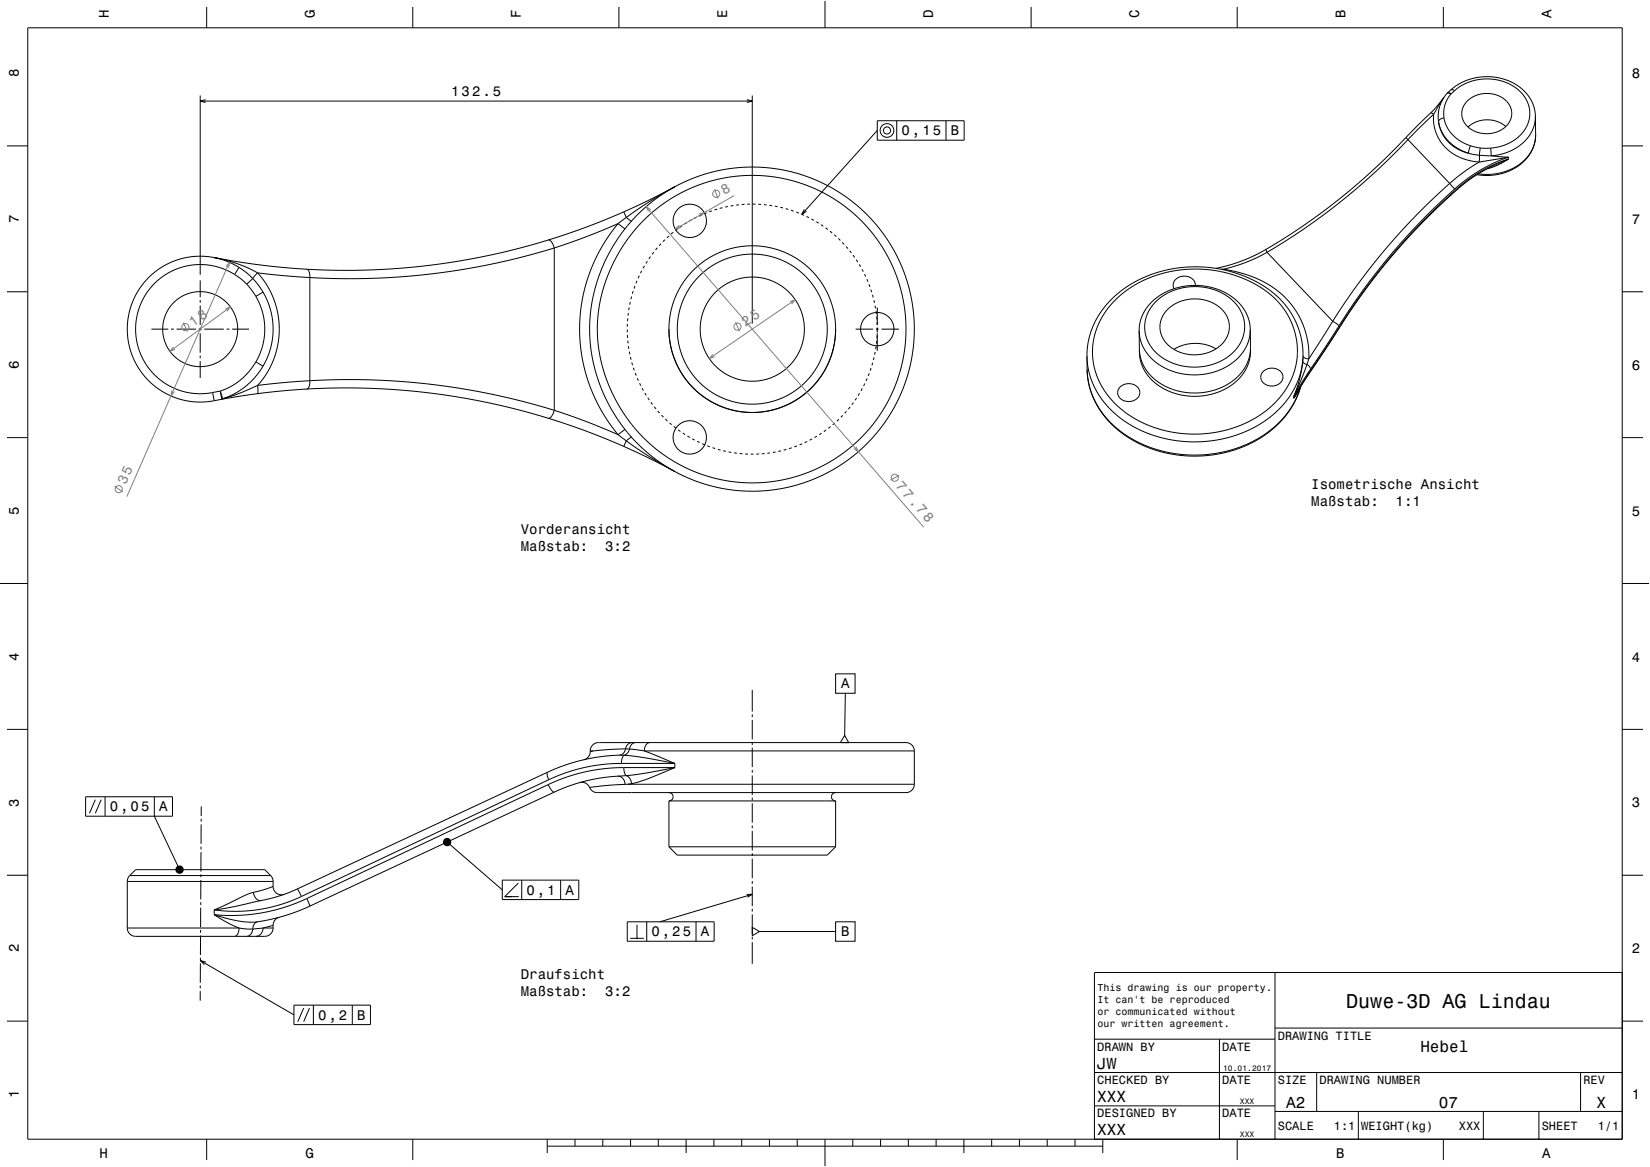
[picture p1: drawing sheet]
<svg xmlns="http://www.w3.org/2000/svg" width="594mm" height="420mm" viewBox="0 0 594 420" stroke-linecap="round" stroke-linejoin="round" font-family="sans-serif">
<g fill="none" stroke="#000" stroke-width=".36">
<path d="M10 10h574v400h-574zM74.4 2.5v7.5M148.6 2.5v7.5M222.8 2.5v7.5M297 0v10M371.2 2.5v7.5M445.4 2.5v7.5M519.6 2.5v7.5M72.1 34.4v64.5M72.1 36.4h198.7M74 35.9l-1.9 .5 1.9 .5M268.9 35.9l1.9 .5-1.9 .5"/>
<path d="M270.8 34.4v82.1M519.7 35.2l-3.6 5.9M519.8 35.1l-4.8 5.6M520.9 33.7l-1.6 2.1-1 2.4-.5 2.9 .1 2.7M520.9 33.7l.5-.2 1 .3M521.1 33.5l.6-.1 .7 .4M521.1 33.5l-.2 .2M522.3 32.4l.6-.1 .7 .3M522.3 32.4l-1.2 1.1M522.3 32.4a19.8 19.8 0 0 1 27.9 2.1l1.9 3.6 .6 3.8M522.4 33.8a10.7 10.7 0 0 0-2.6 8.6M523.6 32.6l3-2 3.3-1.4 3.9-.7h3.5l3.6 .7 3.3 1.5 2.8 2 2 2.5 1.3 2.8 .4 3-.5 3-1.3 2.8-2.2 2.4-2.8 2-3.4 1.4-3.9 .7"/>
<path d="M523.6 32.6l-1.2 1.2M528.3 36.3l2.4-1.7 3.1-.9h2.9l3.1 .9 2.3 1.5 1.6 2.3 .5 2.4-.5 2.6-.9 1.4-1.3 1.2-1.6 1-1.8 .7-3.7 .4-1.9-.3-1.8-.7-2.8-2-1-1.4-.5-1.5-.2-1.6 .3-1.4 .7-1.5zM2.5 52.5h7.5M315.8 43.5h31.3v7h-31.3zM315.8 47l-27.1 30.1M322.8 43.5v7M340.6 43.5v7M506.1 49.5l.8 .7M506.1 49.5l-11 10.9-12.6 11-12.8 9.5-13.9 8.8M506.9 50.2l-11.8 11.7-12.5 10.7-13.6 10-12.9 8.2M506.9 50.2l15 15.8M515 40.7l1.1 .4"/>
<path d="M515 40.7l-8.9 8.8M516.1 41.1a15.7 15.7 0 0 0 14 16.9l2.4 .3M516.1 41.1l-9.2 9.1M517.9 43.8l1.2 3.7 2.2 3.1 3.1 2.6 4.3 1.9M517.9 43.8a13.5 13.5 0 0 0 10.8 11.3M519.8 42.4l1 3.1 2.1 3 2.8 2.3 3.7 1.7M519.8 42.4l-1.3 .5-.6 .9M528.7 55.1l3.9 .8M529.4 52.5l3.5 .8M529.4 52.5l-.7 2.6M532.5 58.3l-5.4 3.5-5.2 4.2M532.6 55.9l-.1 2.4"/>
<path d="M532.6 55.9l4.2 .2M532.9 53.3h3.7M532.9 53.3l-.3 2.6M536.6 53.3l.2 2.8M536.8 56.1l6.2 .5M542.1 45.5l-3-1.7-3.6-.7-3.7 .6-1.9 .9-1.4 1.1M543 56.6l-5.1 2-4.9 2.6-4.8 3.2-4.5 3.6M543 56.6l-10.5 1.7M543 56.6v.6M543 57.2l-10 4.9-4.1 2.6-3.9 3.2M543 57.2l-4.9 1.9-4.4 2.2-4.7 3-4.2 3.4M543 57.2l-4.2 2.4-3.4 1.1"/>
<path d="M543 57.2l-.8 .4M552.7 41.9l-.2 2.6-1 2.7-1.4 2.2-1.9 2.1-2.2 1.6-3 1.5-3 1-3.2 .5M552.7 41.9l.1 6.6M552.8 48.5l-.4 3-1.1 2.9-2.1 2.8-2.7 2.3-3.1 1.7-3.8 1.1-3.4 .5-4-.2M552.8 48.5a14.6 14.6 0 0 1-10.7 13.5 21 21 0 0 1-10.4 .9M584 52.5h7.5M224.6 76.2l.9 2.1M225.5 78.3l-3 2.2M225.5 78.3l1.9 1.2M231.8 79.2l6-5.2 7-4.4 7.8-3.4 8.2-2.2 7.9-.8 8.8 .3 7.8 1.6 7.8 2.7 7.3 3.9 6.6 4.9 6 6 4.8 6.7 3.7 7 2.8 7.8 1.6 8.6 .2 8-1 8.4-2.2 8-3.3 7.5-4.4 7-5.3 6-6.6 5.7-7.3 4.4-7.1 3.1-8 2.1-8.2 .9-8.4-.4-7.9-1.5-7.5-2.6-7.5-4-6.9-5.1-5.8-5.8a56.4 56.4 0 0 1-13.2-42.5 57.5 57.5 0 0 1 15.9-32.3zM242.9 67.2l-9.7 5-9.7 4.5-9.3 3.8-9.8 3.6-10.5 3.3-10.2 2.8-10.2 2.2-10.8 2-11.2 1.4-10.4 1-10.5 .4-10.5 .1-10.3-.4-10.9-.9-11.4-1.5-10.4-1.8M242.9 67.2l-8.9 5.2-8.5 5.9"/>
<path d="M242.9 67.2l-1 .6M249 79.1l-.9 .5M250.7 78.2l-.9 .4M252.5 77.3l-.9 .4M254.4 76.6l-.9 .3M256.3 75.9l-1 .3M258.2 75.3l-1 .3M260.1 74.8l-1 .2M262.1 74.3l-1 .2M264 74l-1 .1M266 73.7l-1 .1M268 73.5l-1 .1"/>
<path d="M270 73.5h-1M271 73.5h1M273 73.5l1 .1M275 73.7l1 .1M277 73.9l1 .1M279 74.2l.9 .2M280.9 74.6l1 .2M282.9 75.1l.9 .3M284.8 75.7l.9 .3M286.7 76.3l.9 .4M288.5 77.1l.9 .4M289.6 75.4l-.9 1.7 1.6-1"/>
<path d="M290.3 77.9l.9 .5M292.1 78.8l.9 .5M293.9 79.8l.8 .5M521.9 66l1.8 2M521.9 66l-11.6 11-11.1 12.2-10.1 12.7-9.3 13.7M523.7 68l-11.9 11.4-10.9 12-9.7 12.4-9.1 13.4M524.8 67.7l.2 .2M524.8 67.7l-12.4 11.7-11.1 12.2-10.2 12.9-9.1 13.5M525 67.9l-11.9 11.1-11.3 12.3-10.4 13.1-9.3 13.7M77.1 92.7a50.3 50.3 0 0 1 15.6 5.5M77.1 92.7l1.1 .2M84.5 98.8l-5.2-2.5-5.4-1-5.5 .2-5.5 1.6-5 2.9-3.9 3.8-2.9 4.7-1.8 5.4-.5 5.7 1 5.7 2.3 5 3.5 4.5 2 1.9 2.7 1.8 5 2.2 5.4 1h2.8l3-.4"/>
<path d="M84.5 98.8l2.5 1.8 1.8 1.7M86.1 96.2l2.5 1.9 2.4 2.1M86.1 96.2l-2.9-1.5-2.8-1.1-3.1-.9-3.2-.4-3.5-.1-3 .4-3.2 .7-2.8 1.1-3.1 1.6-2.7 1.8-2.4 2.2-2 2.2-1.8 2.7-1.5 2.9-1.2 3.3-.7 2.6-.3 3v3.3l.3 3.2 .8 3.1 1.1 2.9 1.5 2.8 1.8 2.7 2.2 2.4 2.5 2.2 2.4 1.6 2.9 1.5 3.1 1.2 3.1 .7 3 .4h3l3.5-.5M86.1 96.2l-1.6 2.6M92.7 98.2l18.8 1.7M92.7 98.2l3.5 4.6 2.3 4.7 1.4 5 .6 5.7-.4 5.6-1.5 5.3-2.3 4.9-3.6 4.7M92.7 98.2l-1.7 2M110.4 96.9a2.63 2.63 0 0 1 1.1 3M111.5 99.9v37.1M197.4 86.4a3 3 0 0 1 2.1 2.8M199.5 89.2l-11.1 3.2-10.5 2.5-10.8 2-10.6 1.5-11 1.1-11.2 .7-11.5 .1-11.3-.4M199.5 89.2v58.5"/>
<path d="M222.5 80.5l-10.9 4.5-12.1 4.2M222.5 80.5l-2.9 3.8-2.8 4.3-2.4 4.4-2.1 5.1-1.6 5-1.1 5.1-.7 5-.2 5 .2 5.5 .7 5.2 1.2 5.1 1.4 4.5 1.9 4.7 2.5 4.7 2.8 4.5 3.1 4M222.5 80.5l2.5 1.8M225 82.3l6.2-6.7 7.1-5.6 7.8-4.4 7.7-2.9 8.3-1.9 4.2-.5 5-.2 9 .8 4.8 1 4.1 1.2 8.1 3.4 4.1 2.3 3.8 2.5 3.7 3 3.5 3.2 5.6 6.7 4.7 7.6 3.4 8.1 1.2 4 1.1 4.9 .5 4.3 .3 4.9-.7 9-1.9 8.5-3.3 8.4-2.2 4.2-2.5 3.8-2.8 3.8-3 3.3-3.5 3.3-3.5 2.8-7.3 4.7-8.3 3.7-4.3 1.3-4.8 1.1-9 .9-9-.5-8.8-1.9-8.1-3.1-7.9-4.4-7-5.6-3.2-3.1-3.1-3.6M225 82.3a57.5 57.5 0 0 0 0 72.3M230.1 99.2l-.4 .9M231 97.4l-.4 .9M232 95.7l-.5 .9M233.1 94l-.6 .8M234.2 92.3l-.6 .9M235.4 90.7l-.6 .8M236.6 89.2l-.6 .8"/>
<path d="M238 87.7l-.7 .7M239.4 86.3l-.7 .7M240.8 84.9l-.7 .7M242.4 83.6l-.8 .6M243.9 82.4l-.8 .6M245.6 81.2l-.9 .6M247.2 80.1l-.8 .6M295.6 80.9l.8 .5M297.2 82l.8 .6M298.8 83.2l.8 .6M300.3 84.5l.8 .6M301.8 85.8l.7 .7"/>
<path d="M303.2 87.2l.7 .8M304.6 88.7l.6 .8M305.9 90.2l.6 .8M307.1 91.8l.6 .8M308.2 93.5l.6 .8M309.3 95.1l.5 .9M310.3 96.9l.5 .9M311.2 98.7l.5 .9M440.4 96.9a37.1 37.1 0 0 1 24.6 12.8 29.6 29.6 0 0 1 6.2 19.5M440.4 96.9h-.8M440.4 96.9v.2M455.8 89.7l.3 1.1"/>
<path d="M455.8 89.7l-4.2 2.3-4.8 2-4.2 1.4-4.9 1.2M456.1 90.8l-7.6 3.6-8.1 2.5M456.1 90.8l23.7 24.8M2.5 105h7.5M54.5 118.5h6.1M61.6 118.5h1M63.6 118.5h7M71.6 118.5h1M72.1 100.9v6.1M72.1 108v1M72.1 110v7M72.1 118v1"/>
<path d="M72.1 120v7M73.6 118.5h7M81.6 118.5h1M83.6 118.5h6M88.8 102.3l3.3 4.4M91 100.2l3.7 4.9M91 100.2l-2.2 2.1M92.1 106.7l2.3 5.2 .6 3 .3 3.2-.2 3.2-.5 3-1.1 3.1-1.4 2.9M94.7 105.1l1.5 3.1 1.2 3.3 .7 3.4 .2 3.5-.2 3.5-.7 3.4-1.1 3.4-1.6 3.1M94.7 105.1l-2.6 1.6M225.8 118.6v1M225.9 116.6l-.1 1"/>
<path d="M226 114.6l-.1 1M226.2 112.6l-.1 1M226.5 110.6l-.2 1M226.9 108.7l-.2 .9M227.4 106.7l-.3 1M227.9 104.8l-.3 1M228.6 102.9l-.3 1M229.3 101l-.4 1M240.8 118.5l.6 5.7 1.7 5.7 2.5 4.9 3.8 4.6 4.6 3.9 5 2.7 5.7 1.8 5.7 .7 6.3-.6 5.5-1.7 4.8-2.5 4.9-3.9 3.8-4.6 2.8-5.3 1.8-5.7 .5-5.7M308 118.5h6.3M312.1 100.5l.4 .9M312.8 102.3l.4 1"/>
<path d="M313.5 104.2l.3 1M314.1 106.1l.3 1M314.6 108.1l.2 .9M315 110l.2 1M315.3 118.5h1M315.3 112l.2 1M315.6 114l.1 1M315.8 118.5v-.5v1M315.8 110.7v6.3v-1M315.8 118.7v1M315.8 120v6.3M317.3 118.5h6.3"/>
<path d="M401.5 108l3.3-2.9 3.9-2.6 4-2.1 4.8-1.7 4.6-1.1 5.4-.7h5l4.7 .4a40.9 40.9 0 0 1 23.4 11.9 25.4 25.4 0 0 1 5.5 24.1l-1.1 2.9-1.6 3.2-2.1 3-2.6 2.9-2.7 2.4-3.2 2.2-3.5 2-3.6 1.5-7.5 2.1-4 .5-4.5 .2-4.5-.2-3.9-.6-7.5-2.2-3.5-1.5-3.2-1.9-3.2-2.3-2.6-2.4-2.5-2.8-1.9-2.8-1.6-3.1-1.1-3.1-.7-3.6-.2-3.2 .3-3.4 .7-3.2 1.2-3.3 1.6-3.2 2.2-2.9zM416 108.7l2.2-1.9 2.7-1.6 2.7-1 3.1-.8 3.2-.3 3.2 .2 2.9 .6 3 1.1 2.5 1.4 2.3 1.8 1.7 1.9 1.5 2.6 .8 2.5 .3 2.4-.3 2.6-.8 2.3-1.8 2.9-2.5 2.5-3.2 2-3.3 1.4-3.9 .7-3.7 .1-4-.6-3.4-1.2-3-1.8-2.6-2.2-2-2.8-1.2-2.9-.3-3 .4-3.2 1.4-3zM420.3 111.4l3.2-2.3 4.1-1.3 4.5-.1 4 1.1 3.5 2.2 2.1 3 .7 1.7 .2 1.8-.2 1.8-.6 1.7-1.2 2-1.7 1.7-2 1.3-2.4 1-2.7 .6-2.7 .1-2.7-.4-2.5-.9-2-1.1-1.9-1.7-1.4-1.9-.8-2.1-.2-2 .3-2.2 .9-2.1zM430.3 102.7a4.1 4.1 0 0 0-6.9-2.3 2.76 2.76 0 0 0-.7 3.5M450.1 118.6l.1 6.9-.3 2.6-1.3 3.5-2.1 3-3.2 2.8-4.1 2.3-4.4 1.3-4.5 .4-4.7-.4-4.5-1.2-3.9-2.1-3.1-2.7-2.2-3-1.4-3.6-.3-2.4-.1-6.9M450.1 118.6l-.3 3.1-1.1 3.1-1.9 2.8-2.3 2.4-3.1 2.1-3.5 1.5-3.6 .9-3.9 .4-3.8-.2-3.8-.9-3.6-1.4-3.1-2-2.4-2.3-2-2.8-1.2-3-.4-3.2M450.1 118.6l-.4-3-1.2-3.1-1.9-2.8-2.4-2.4-2.9-1.9-3.5-1.5-3.9-.9-3.9-.3-4 .4-3.6 .9-3.5 1.5-3.1 2.1-2.3 2.3-1.9 2.9-1.2 3.1-.3 3.2M479.8 115.6l2.3 1.6M479.8 115.6l-8.6 13.6M482 118l.1 .1M482 118l-9.9 15M482.1 117.2l-10.3 15.7"/>
<path d="M482.1 118.1l-10.1 15.3M584 105h7.5M72.1 128v1M72.1 130v6M92.1 130.3a23.2 23.2 0 0 1-12.8 10.4M92.1 130.3l2.6 1.5M92.7 138.7v3M92.7 138.7l-6.6 2.9-5.9 1.9M94.7 131.8a26.3 26.3 0 0 1-14.5 11.7M111.5 137l12.1-.4 10.3 .1 10.7 .6 11.5 1.1 11.3 1.7 11.1 2.1 10.7 2.5 10.3 3M111.5 137l-18.8 1.7M111.5 137a2.85 2.85 0 0 1-1.1 3"/>
<path d="M225.9 120.6v1M226 122.6l.1 1M226.2 124.6l.2 1M226.6 126.5l.1 1M227 128.5l.2 1M227.4 130.4l.3 1M228 132.4l.3 .9M228.7 134.2l.3 1M229.4 136.1l.4 .9M230.2 137.9l.5 .9M231.2 139.7l.4 .9M310.4 139.8l-.5 .9"/>
<path d="M311.3 138l-.4 .9M312.2 136.2l-.4 .9M312.9 134.3l-.3 1M313.6 132.5l-.3 .9M314.2 130.5l-.3 1M314.7 128.6l-.3 1M315.1 126.7l-.2 .9M315.4 124.7l-.2 1M315.6 122.7l-.1 1M315.8 120.7l-.1 1M391.3 128.2l.3 3.2 .6 3 2.1 5.5 1.7 2.9 2 2.6 4.6 4.5 5.7 3.8 6.8 3 6.9 1.7 7.7 .6 7.5-.5 7.2-1.7 6.7-2.7 6.1-3.9 4.8-4.6 3.7-5.3 2.3-5.3 .7-3 .4-3.2M391.3 128.2l.1 4.7"/>
<path d="M391.4 132.9l.7 5.6 1.8 5.2 3.2 5.3 4.3 4.6 5.2 3.8 6.1 3.1 6.5 2 7.1 1.1 7 .1 6.6-.9 6.8-2 6.1-2.9 5.5-3.8 4.3-4.4 3.3-4.8 2.2-5.5M391.4 132.9l.4 4.7 1.4 4.8 2.2 4.3 2.6 3.7a41.2 41.2 0 0 0 33.5 13.7 40.4 40.4 0 0 0 33.6-17.7l1.6-3 1.5-4.1M403.2 139.3a4.2 4.2 0 0 1 7.1 2 4.1 4.1 0 0 1-3.9 3.2 4.1 4.1 0 0 1-4.1-3.2l.2-.9zM437.7 125.6l-3.5-1.5-3.9-.5-4.2 .6-3.5 1.5M450.2 125.7l-.2 3.1-1.1 3.3-1.7 2.9-2.5 2.5-3.2 2.3-3.5 1.5-4.1 1-3.7 .3-4-.3-3.8-.9-3.3-1.4-3.2-2.2-2.5-2.5-1.8-2.8-1.1-3.1-.3-3.2M454.8 133.7a4.2 4.2 0 0 1 7.1 2.1 4.1 4.1 0 0 1-4 3.1 4.1 4.1 0 0 1-4-3.1l.2-1.1zM467.8 139.9l-2.1 3.4M469 130.1a42.7 42.7 0 0 1-3.3 12.6M469 130.1l.4 .6 1.1 .4M469.1 128.8l-.1 1.3M469.1 128v.8M469.1 128l.5 .8 1.6 .4"/>
<path d="M469.1 128a30.3 30.3 0 0 0-19.4-27.9 46 46 0 0 0-48 6.2 28.9 28.9 0 0 0-10.4 21.9M470.5 131.1l1 .9 .3 .9M470.5 131.1l-2.2 5.8-2.6 5.8M471.2 129.2l-.7 1.9M471.8 132.9l-6.1 9.8M472 133.4l-6.3 9.9M472.1 133l-.1 .4M472.1 133l-6.4 10.3M2.5 157.5h7.5M76.5 141.3l.6 2.9M77.1 144.2l10.8-1.8 10.1-1.4 11.2-.9 10.8-.4h10.5l10.5 .4 10.4 1 10.9 1.4 10.9 1.9 10.2 2.3 9.9 2.6 10.8 3.4 10.1 3.7 9.9 4.1 8.8 4 10 5.2-8.9-5.2-8.5-5.8M77.1 144.2h.1"/>
<path d="M79.3 140.7l-2.8 .6M79.3 140.7l.5 3 .4-.2M79.3 140.7l.9 2.8M199.5 147.7a3.3 3.3 0 0 1-2.1 2.8M199.5 147.7l11.9 4.2 11.1 4.5M222.5 156.4l3 2.3M225 154.6l-2.5 1.8M225.5 158.7l-.9 2M227.4 157.4l-1.9 1.3M232.1 141.4l.6 .9M233.2 143.1l.6 .9M234.3 144.8l.6 .8"/>
<path d="M235.5 146.4l.7 .8M236.8 147.9l.7 .8M238.2 149.4l.6 .7M239.6 150.8l.7 .7M241 152.2l.8 .6M242.6 153.5l.7 .6M244.1 154.7l.9 .6M245.8 155.8l.8 .6M247.5 156.9l.8 .5M249.2 157.9l.9 .5M251 158.8l.9 .5M252.8 159.7l.9 .4"/>
<path d="M288.7 159.7l-.9 .4M290.6 158.9l-.9 .4M292.3 158l-.8 .4M294.1 157l-.9 .5M295.8 155.9l-.9 .6M297.4 154.8l-.8 .5M299 153.5l-.8 .7M300.5 152.3l-.7 .6M302 150.9l-.7 .7M303.4 149.5l-.7 .7M304.8 148l-.7 .8M306 146.5l-.6 .7"/>
<path d="M307.2 144.9l-.6 .8M308.4 143.2l-.6 .9M309.4 141.5l-.5 .9M465.7 142.7v.6M584 157.5h7.5M254.6 160.4l1 .4M256.5 161.1l1 .3M258.4 161.7l1 .3M260.4 162.2l.9 .2M262.3 162.6l1 .2M264.3 163l1 .1M266.3 163.2l1 .1"/>
<path d="M268.3 163.4h1M270.3 163.5h1M273.3 163.4h-1M275.3 163.2l-1 .1M277.2 163l-1 .1M279.2 162.7l-1 .1M281.2 162.2l-1 .3M283.1 161.7l-1 .3M285 161.2l-.9 .3M286.9 160.5l-.9 .3M0 210h10M584 210h10"/>
<path d="M270.8 248.3v7.8M270.8 257.1v1M270.8 259.1v7M300.8 242.5h7v7h-7zM304.3 249.5l-.2 15.2M2.5 262.5h7.5M197.1 277.9a3.1 3.1 0 0 0 .4 2.7M197.1 277.9l-90.1 42M212.5 270.5a3 3 0 0 1-2.3 2.9M212.5 270.3a3 3 0 0 1 3-3h110.7a3 3 0 0 1 3 3M212.5 270.3v.2M212.5 270.3h1.1"/>
<path d="M213.6 270.3l-1.1 .2M222.5 279.3l-6.2 .7-5.7 1.1-5.5 1.7-5.6 2.3M222.5 279.3a2.75 2.75 0 0 1 2.5 3M223 271.8l-6.7 .5-6.7 1.3-6.2 1.8-6.3 2.5M223 271.8h1.7M223.7 274.8l-6.7 .3-6.7 1.1-6.7 2-6.1 2.4M223.7 274.8h19.2M224.6 276.3l-7 .3-6.9 1.2-7 2-6.3 2.6M224.6 276.3a3.8 3.8 0 0 0 .9 2.8M224.6 276.3h18.3M224.7 271.8a3.5 3.5 0 0 0-1 3M224.7 271.8l7.1 .9 11.1 2.1"/>
<path d="M225.2 269.5l-11.6 .8M225.2 269.5a2.51 2.51 0 0 1-2.2 2.3M225.2 269.5l1.4 .1M225.5 279.1l-3 .2M225.5 279.1a3.2 3.2 0 0 1 1.9 2.9M226.6 269.6l-.7 1.4-1.2 .8M226.6 269.6l5.3 .7M227.5 267.3a2.55 2.55 0 0 0-2.3 2.2M228.8 267.3a2.48 2.48 0 0 0-2.2 2.3M231.9 270.3l11 4.5M231.9 270.3h97.3M233.9 267.3a2.63 2.63 0 0 0-2 3"/>
<path d="M242.9 276.3l-9.9 1.8-7.5 1M242.9 276.3a74.8 74.8 0 0 1-15.5 5.7M242.9 274.8v1.5M270.8 267.1v1M270.8 269.1v7M270.8 277.1v1M270.8 279.1v7M304.1 264.7l1.4 2.6-3-.1zM329.2 270.3v12M584 262.5h7.5M30.8 286.8h31.3v7h-31.3zM34.3 287.8l-2.1 4.9"/>
<path d="M36.4 287.8l-2.1 4.9M37.8 286.8v7M55.6 286.8v7l9 19.2M72.4 296.7v7M72.4 294.7v1M72.4 290.2v3.5M197.4 282.4l.4 .9a2.74 2.74 0 0 0 1.7 1.8M197.4 282.4l-87 41M197.5 280.6l-89 42M199.5 285.1l-88 41M208.7 281.7a2.99 2.99 0 0 1 3.6 1.7M225 282.3l-5.4 .3-7.3 .8"/>
<path d="M225.9 282.3h-.9M225.9 282.3h103.3M227.4 282l-1.5 .3M240.8 285.3a1.5 1.5 0 0 1 1.5 1.5 1.5 1.5 0 0 1-1.5 1.5M240.8 288.3h60M240.8 288.3v16.5M270.8 287.1v1M270.8 289.1v7M270.8 297.1v1M270.8 299.1v7M300.8 285.3a1.5 1.5 0 0 0-1.5 1.5 1.5 1.5 0 0 0 1.5 1.5M300.8 288.3v16.5"/>
<path d="M329.2 282.3a3 3 0 0 1-3 3h-111.2l-1.7-.6-1-1.3M2.5 315h7.5M45.8 317.2v16.8M45.8 317.2h52.5M46.7 315.1l-.7 1.1-.2 1M46.7 315.1l2.1-2.1h46.5l2.1 2.1M46.7 315.1h50.7M72.3 316.7v7M72.3 314.7v1M72.4 306.7l-.1 7M72.4 304.7v1M97.4 315.1l.7 .9 .2 1.2"/>
<path d="M98.3 319l-7.1 2.2M98.3 319a3 3 0 0 0 4 2.9M98.3 317.2v1.8M107 319.9l1.5 2.7M107 319.9l-6 2.4-7 1.8M161 303.1l19.8 17.2M180.8 316.8h27.6v7h-27.6zM186.6 317.8l-4.9 4.9h2.4M187.8 316.8v7M201.8 316.8v7M240.8 304.8l3 3h54l3-3M240.8 304.8h60"/>
<path d="M270.8 307.1v1M270.8 309.1v7M270.8 317.1v1M270.8 319.1v7M584 315h7.5M45.8 334a3 3 0 0 0 3 3h46.5a3 3 0 0 0 3-3M45.8 334h40.3M72.2 336.7v7M72.2 334.7v1M72.2 326.7v7M72.3 324.7v1M77.1 329.2a34.4 34.4 0 0 0 15.6 2.6"/>
<path d="M77.1 329.2l5.3 3.2 3.7 1.6M77.1 327.5v1.7M78.3 327l.1 .3M78.3 329.6l-.1 .3M86.1 334l4.9 .4M86.1 334a2.72 2.72 0 0 1-1.6 3M91 334.4a2.59 2.59 0 0 1-2.2 2.6M91.2 321.1l-2.6 1-11.5 5.4M91.2 321.1a2.83 2.83 0 0 0 2.8 3M92.7 331.8a2.44 2.44 0 0 0-1.7 2.6M94 324.1l-11 2.5-5.9 .9M94.7 334l-3.7 .4"/>
<path d="M94.7 334a2.83 2.83 0 0 1-2.6 3M94.7 334h3.6M98.3 333l-3.6 1M98.3 333v1M100.5 330.1a3 3 0 0 0-2.2 2.9M108.5 322.6l-7.6 3-7.8 1.8-8 .6-8-.5M110.4 323.4l-7.9 3.1-8.2 2-8.7 .9-8.5-.2M110.4 323.4l1.1 2.7M111.5 326.1l-4.5 1.9-5 1.7-9.3 2.1M181.9 322.7h4.9M225.8 331.8h31.3v7h-31.3zM226.9 337.7h4.9"/>
<path d="M229.3 332.8v4.9M232.8 331.8v7M250.6 331.8v7M268.8 321.9l2-.1-1.7 1.1M270.8 333.8l2.6 1.5-2.6 1.5zM270.8 327.1v1M270.8 329.1v7M270.8 337.1v1M270.8 339.1v7.8M270.8 321.8l-33.2 10M273.4 335.3h27.4M300.8 331.8h7v7h-7z"/>
<path d="M72.1 356.7v3.4M72.1 354.7v1M72.1 346.7v7M72.2 344.7l-.1 1 33.7 19.6M74.1 346.2l-2-.5 1.5 1.4M459 350v60M584 350h-190v60M2.5 367.5h7.5M105.8 361.8h27.6v7h-27.6zM109.3 362.8l-2.1 4.9M111.4 362.8l-2.1 4.9M112.8 361.8v7"/>
<path d="M126.8 361.8v7M394 374h65M439 374v36M459 370h125M584 367.5h7.5M394 398h65M394 386h190M474 386v14M569 386v14M74.4 410v7.5M148.6 410v7.5M197 412.5h200"/>
<path d="M197 410v5M207 410v2.5M217 410v2.5M227 410v2.5M237 410v2.5M247 410v5M257 410v2.5M267 410v2.5M277 410v2.5M287 410v2.5M297 410v10M307 410v2.5"/>
<path d="M317 410v2.5M327 410v2.5M337 410v2.5M347 410v5M357 410v2.5M367 410v2.5M377 410v2.5M387 410v2.5M397 410v5M445.4 410v7.5M459 400h125M489 400v10"/>
<path d="M519.6 410v7.5M534 400v10M554 400v10"/>
<circle cx="319.3" cy="47" r="2.46"/>
<circle cx="319.3" cy="47" r="1.28"/>
<circle cx="248.3" cy="79.5" r="6"/>
<circle cx="72.1" cy="118.5" r="13.5"/>
<circle cx="270.8" cy="118.5" r="30"/>
<circle cx="270.8" cy="118.5" r="18.8"/>
<circle cx="270.8" cy="118.5" r="27"/>
<circle cx="315.8" cy="118.5" r="6"/>
<circle cx="248.3" cy="157.4" r="6"/>
</g>
<path d="M0 0h594v420h-594" fill="none" stroke="#fff" stroke-width=".36"/>
<g fill="none" stroke="#808080" stroke-width=".36">
<path d="M232.6 74.4l99.9 115.3M234.3 75.5l-1.7-1.1 .9 1.8M251.6 77l1.9-.5-1.4 1.4M257.3 68.1l1.1 3.3M264.3 70.4l-21.2 12.1M81.4 96l1.2-1.6-.3 2M82.6 94.4l-36.9 84.3M244.5 81l-1.4 1.5 1.9-.6M66 116.1l1.5 3.3M81.1 111.2l1.8-.7-1.2 1.5M82.9 110.5l-21.7 15.9M264.8 115.9l1.4 3.3"/>
<path d="M284.4 108.5l1.9-.6-1.3 1.5M286.3 107.9l-31 21.1M62.4 124.9l-1.2 1.5 1.9-.7M256.6 127.5l-1.3 1.5 1.9-.6M61.8 140.5l-.3 2 1.3-1.6M41.3 175l2.9 2.1M308.1 160.8l.9 1.8-1.6-1.2M323.7 171.1l-3.1 1.7"/>
<circle cx="257.9" cy="69.8" r="1.28"/>
<circle cx="66.7" cy="117.7" r="1.28"/>
<circle cx="265.5" cy="117.6" r="1.28"/>
<circle cx="42.8" cy="176" r="1.28"/>
<circle cx="322.1" cy="172" r="1.28"/>
</g>
<g fill="#000">
<circle cx="64.6" cy="313" r="1.5"/>
<circle cx="161" cy="303.1" r="1.5"/>
</g>
<text font-size="7.2" x="484.6" y="362.6">Duwe-3D AG Lindau</text>
<g font-size="5.8">
<text x="511.3" y="378.6">Hebel</text>
<text x="395" y="384.6">JW</text>
<text x="395" y="396.6">XXX</text>
<text x="463" y="398.6">A2</text>
<text x="518" y="398.6">07</text>
<text x="574.8" y="398.6">X</text>
<text x="395" y="408.6">XXX</text>
</g>
<g font-size="5.1" fill="#808080">
<text x="69.6" y="117.8" transform="rotate(-36 69.6 117.8)">18</text>
<text x="268.4" y="117.7" transform="rotate(-34 268.4 117.7)">25</text>
<text x="45.3" y="174.7" transform="rotate(-67 45.3 174.7)">35</text>
</g>
<g font-size="5">
<text x="39.1" y="6.5" transform="rotate(-90 39.1 6.5)">H</text>
<text x="113.3" y="6.5" transform="rotate(-90 113.3 6.5)">G</text>
<text x="187.5" y="6.5" transform="rotate(-90 187.5 6.5)">F</text>
<text x="261.7" y="6.5" transform="rotate(-90 261.7 6.5)">E</text>
<text x="335.9" y="6.5" transform="rotate(-90 335.9 6.5)">D</text>
<text x="410.1" y="6.5" transform="rotate(-90 410.1 6.5)">C</text>
<text x="484.3" y="6.5" transform="rotate(-90 484.3 6.5)">B</text>
<text x="558.5" y="6.5" transform="rotate(-90 558.5 6.5)">A</text>
<text x="6.8" y="27.8" transform="rotate(-90 6.8 27.8)">8</text>
<text x="587.5" y="28.1">8</text>
<text x="162.5" y="34.4">132.5</text>
<text x="324.6" y="48.7">0,15</text>
<text x="342.3" y="48.7">B</text>
<text x="6.8" y="80.3" transform="rotate(-90 6.8 80.3)">7</text>
<text x="587.5" y="80.6">7</text>
<text x="6.8" y="132.8" transform="rotate(-90 6.8 132.8)">6</text>
<text x="587.5" y="133.1">6</text>
<text x="472.1" y="176">Isometrische Ansicht</text>
<text x="6.8" y="185.3" transform="rotate(-90 6.8 185.3)">5</text>
<text x="472.1" y="182.1">Maßstab:</text>
<text x="502.4" y="182.1">1:1</text>
<text x="587.5" y="185.6">5</text>
<text x="187.5" y="192.2">Vorderansicht</text>
<text x="187.5" y="198.2">Maßstab:</text>
<text x="217.8" y="198.2">3:2</text>
<text x="6.8" y="237.8" transform="rotate(-90 6.8 237.8)">4</text>
<text x="587.5" y="238.1">4</text>
<text x="302.8" y="247.8">A</text>
<text x="6.8" y="290.3" transform="rotate(-90 6.8 290.3)">3</text>
<text x="39.6" y="292">0,05</text>
<text x="57.3" y="292">A</text>
<text x="587.5" y="290.6">3</text>
<text x="189.6" y="322">0,1</text>
<text x="203.6" y="322">A</text>
<text x="234.6" y="337">0,25</text>
<text x="252.3" y="337">A</text>
<text x="302.8" y="337">B</text>
<text x="6.8" y="342.8" transform="rotate(-90 6.8 342.8)">2</text>
<text x="587.5" y="343.1">2</text>
<text x="187.5" y="352.3">Draufsicht</text>
<text x="187.5" y="358.4">Maßstab:</text>
<text x="217.8" y="358.4">3:2</text>
<text x="114.6" y="367">0,2</text>
<text x="128.6" y="367">B</text>
<text x="6.8" y="395.3" transform="rotate(-90 6.8 395.3)">1</text>
<text x="587.5" y="395.6">1</text>
<text x="35.8" y="416.8">H</text>
<text x="110" y="416.8">G</text>
<text x="481" y="416.8">B</text>
<text x="555.2" y="416.8">A</text>
</g>
<g font-size="5" fill="#808080">
<text x="260.7" y="70.1" transform="rotate(-29 260.7 70.1)">8</text>
<text x="322.3" y="174.8" transform="rotate(49 322.3 174.8)">77.78</text>
</g>
<g font-size="4.3">
<text x="460" y="374.2">DRAWING TITLE</text>
<text x="395" y="378.2">DRAWN BY</text>
<text x="440" y="378.2">DATE</text>
<text x="395" y="390.2">CHECKED BY</text>
<text x="440" y="390.2">DATE</text>
<text x="460" y="390.2">SIZE</text>
<text x="475" y="390.2">DRAWING NUMBER</text>
<text x="570" y="390.2">REV</text>
<text x="395" y="402.2">DESIGNED BY</text>
<text x="440" y="402.2">DATE</text>
<text x="460" y="406.6">SCALE</text>
<text x="480.2" y="406.6">1:1</text>
<text x="490" y="406.6">WEIGHT(kg)</text>
<text x="525.2" y="406.6">XXX</text>
<text x="555" y="406.6">SHEET</text>
<text x="575.2" y="406.6">1/1</text>
</g>
<g font-size="3.6">
<text x="395.1" y="356.8">This drawing is our property.</text>
<text x="395.1" y="361.2">It can't be reproduced</text>
<text x="395.1" y="365.5">or communicated without</text>
<text x="395.1" y="369.8">our written agreement.</text>
</g>
<g font-size="2.9">
<text x="440.3" y="385.3">10.01.2017</text>
<text x="446.4" y="397.3">XXX</text>
<text x="446.4" y="409.3">XXX</text>
</g>
</svg>
